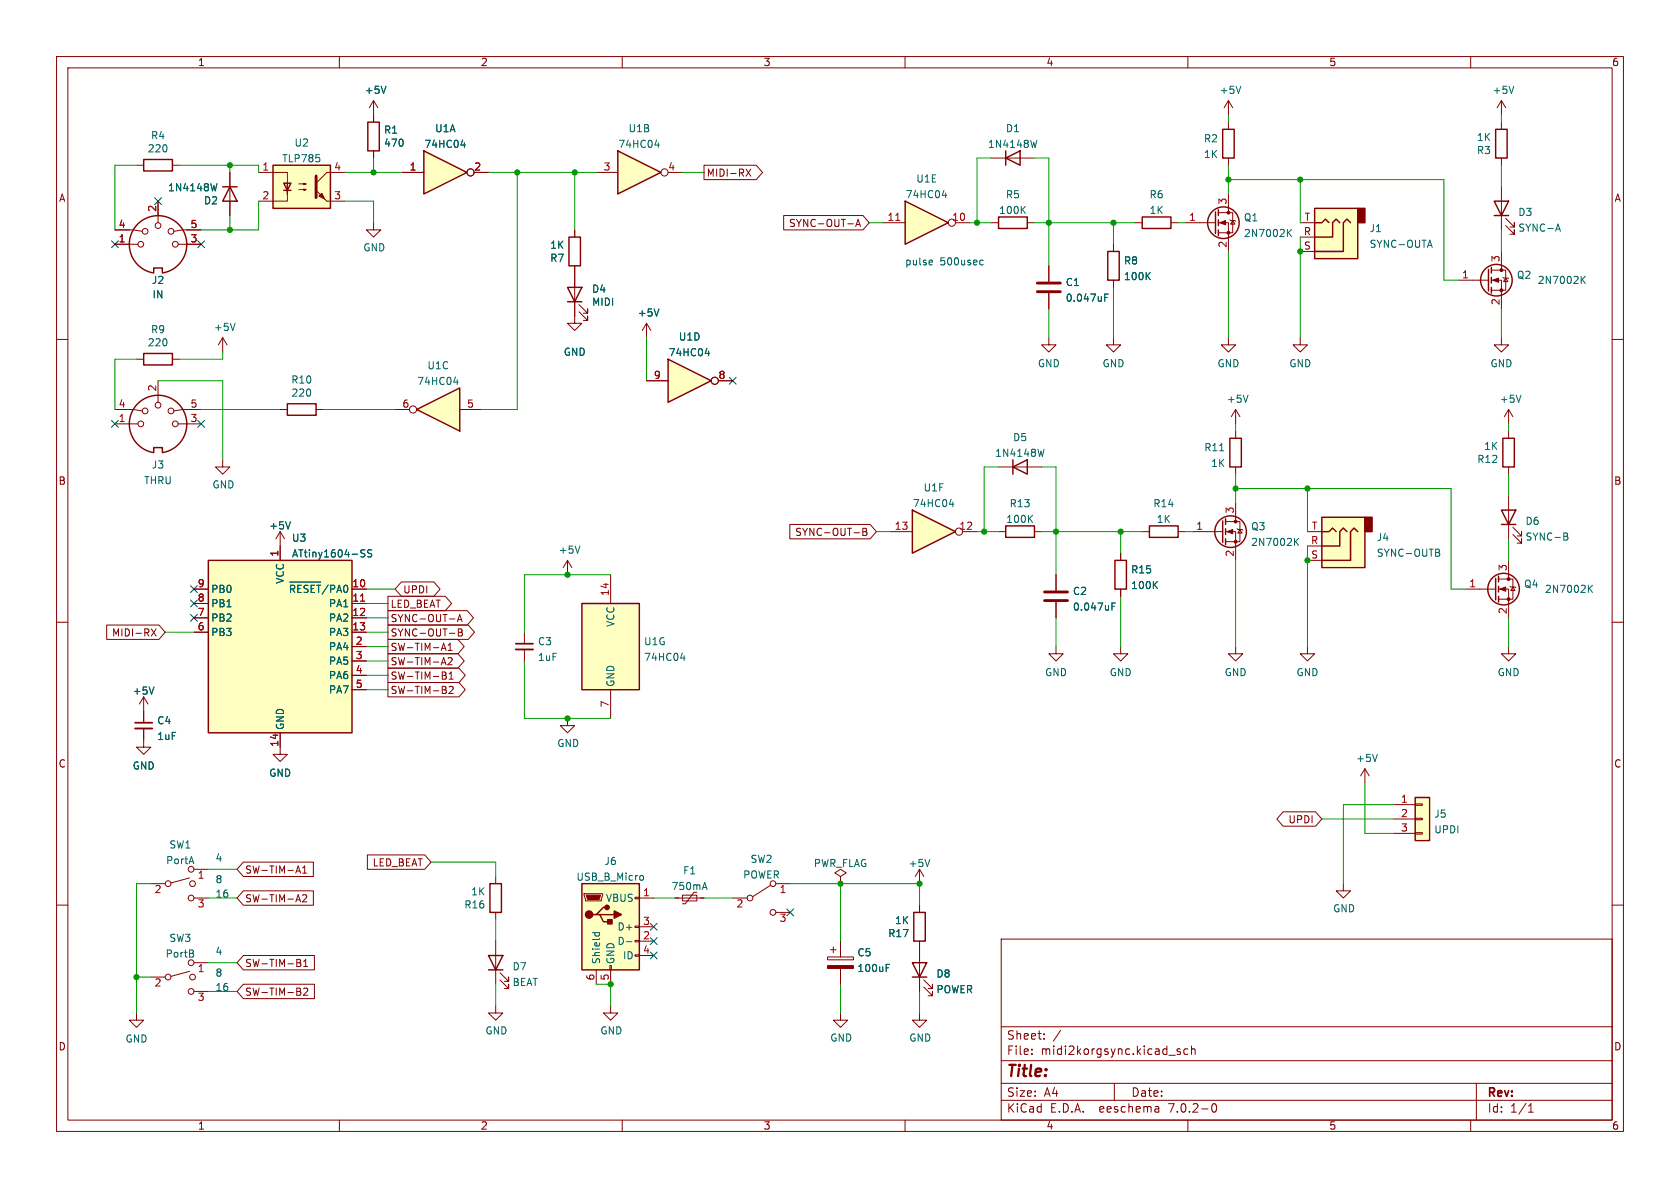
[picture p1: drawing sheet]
<svg xmlns="http://www.w3.org/2000/svg" width="297mm" height="210mm" viewBox="0 0 297 210" stroke-linecap="round" stroke-linejoin="round" font-family="sans-serif">
<g fill="none" stroke="#840000" stroke-width=".18">
<path d="M10 10h277v190h-277zM12 12h273v186h-273zM60 10v2M110 10v2M160 10v2M210 10v2M217.2 17.8v2.5M217.2 17.8l-.8 1.3M217.2 17.8l.7 1.3M260 10v2M265.4 17.8v2.5M265.4 17.8l-.7 1.3"/>
<path d="M265.4 17.8l.8 1.3M200.7 39.4h1.2M207 39.4h1.3M217.2 21.6v1.3M217.2 27.9v1.3M229.9 39.4h2.5M265.4 21.6v1.3M265.4 27.9v1.3M265.4 33v7.6M266.2 39.9l1.5 1.5v-.8v.8h-.7M266.2 38.6l1.5 1.5v-.7v.7h-.7M10 60h2"/>
<path d="M101.6 48.3v8.9h1.3l-1.3 1.2-1.3-1.2h1.3M102.4 55.1l1.5 1.5v-.7v.7h-.8M102.4 53.8l1.5 1.6v-.8v.8h-.8M185.4 59.7v1.3h1.3l-1.3 1.2-1.3-1.2h1.3M229.9 59.7v1.3h1.2l-1.2 1.2-1.3-1.2h1.3M229.9 41.9h2.5M229.9 44.5h2.5M257.8 49.5h5.3M263.7 49.5h1.7v5.1M263.7 47.8h2.5v3.5h-2.5M265.4 59.7v1.3h1.3l-1.3 1.2-1.2-1.2h1.2M265.4 44.5v3.3"/>
<path d="M265.7 49l.1 .1h.8l.1 .2M266.2 49.1l.4 .7h-.8zM285 60h2M266.7 72.4l-.8 1.3M266.7 72.4v2.5M266.7 76.2v1.3M266.7 72.4l.8 1.3M266.7 82.6v1.2M266.7 87.6v7.7M266.7 99.1v3.3M267.5 94.5l1.5 1.5v-.7v.7h-.8M267.5 93.2l1.5 1.5v-.7v.7h-.8"/>
<path d="M10 110h2M107.9 101.6v5.1M259.1 104.1h5.3M264.9 104.1h1.8v5.1M264.9 102.4h2.6v3.5h-2.6M266.7 114.3v1.3h1.3l-1.3 1.2-1.3-1.2h1.3M267 103.6l.1 .2h.7l.2 .1M267.5 103.8l.3 .6h-.7zM285 110h2M107.9 121.9v5.1M10 160h2M103.3 158h3.3v.2l-.3 1.1h-2.8z"/>
<path d="M112.3 158.6h.7v.3h-.7zM113 158.8h2.6M119.4 158.8h5.1M120.6 158.2h2.6v1.1h-2.6zM123.2 157.7h-.5l-1.5 2.1h-.6M129.5 158.8h2.6M136.3 156.5l-3.2 2M137.2 156.2h2.5M148.6 154.9l1-.6-1-.6-1 .6 1 .6v1.3M148.6 156.2h.1M162.6 153.7l-.8 1.2M162.6 153.7v2.5"/>
<path d="M162.6 153.7l.7 1.2M285 160h2M105.4 171.5v2.5M107.8 170.7h.3v.8h-.3zM107.9 177.8v1.3h1.3l-1.3 1.2-1.2-1.2h1.2M107.9 171.5v2.5M112.3 168.8h.7v.2h-.7zM112.3 166.2h.7v.3h-.7zM112.3 163.7h.7v.3h-.7zM113 166.4h2.6M113 163.8h2.6M113 168.9h2.6"/>
<path d="M137.2 161.3h2.5M162.6 160v1.3M162.6 166.4v1.2M177 166h108v32h-108zM60 198v2M110 198v2M160 198v2M177 194.5h108M177 191.5h108M177 187.5h108M177 181.5h108M182.4 186.3v.1"/>
<path d="M182.4 185.5v.1M184.6 183.6v.1M184.6 182.8v.1M197 191.5v3M204.6 195.6l.3 .2v.8M204.9 196.5l-.5 .1M204.9 196h-.5M208.6 185.5l-.3-.1-.2 .2v.2l.5 .2v.3h-.5M210 198v2M210 185.5l-.4-.1-.3 .3v.4l.1 .2h.6M210.6 185.5l.3-.1 .3 .1 .1 .9M210.6 184.9v1.5"/>
<path d="M214.4 195.2l.2-.1a.81 .81 0 0 1 .6 .6 .81 .81 0 0 1-.3 .8l-.2 .1a.81 .81 0 0 1-.3-1.4zM260 198v2M261 191.5v6.5M270.2 196.6h.9M270.2 195.5l.4-.4v1.5"/>
<circle cx="132.6" cy="158.8" r=".51"/>
<circle cx="136.7" cy="156.2" r=".51"/>
<circle cx="136.7" cy="161.3" r=".51"/>
</g>
<g fill="none" stroke="#840000" stroke-width=".25">
<path d="M201.9 38.4h5.1v2h-5.1zM216.2 22.9h2v5h-2zM232.4 36.8h7.6v8.9h-7.6zM232.4 39.4h1.3l.6-.7 .6 .7M236.9 39.4l-.7-.7-.6 .7v2.5h-3.2M238.8 39.4l-.7-.7-.6 .7v5.1h-5.1M264.2 35.6h2.5l-1.3 2.5zM264.2 38.1h2.5M264.4 22.9h2v5h-2zM100.3 50.8h2.6l-1.3 2.5zM100.3 53.3h2.6M263.1 47.6v3.8"/>
<path d="M263.7 47.2v1.1M263.7 49v1M263.7 50.8v1M265.7 77.5h2v5.1h-2zM265.4 90.2h2.6l-1.3 2.5zM265.4 92.7h2.6M102.9 106.7h10.1v15.2h-10.1zM264.4 102.2v3.8M264.9 101.9v1M264.9 103.6v1M264.9 105.4v1M102.9 156.2h10.1v15.3h-10.1z"/>
<path d="M105.4 161.7h.6l.7 1.2h1.2M106 161.7h2.6M107.3 160.4h-.6l-1.3 1.3h-.6M161.5 161.3h2.1v5.1h-2.1z"/>
<circle cx="264.5" cy="49.5" r="2.79"/>
<circle cx="265.8" cy="104.1" r="2.79"/>
</g>
<g fill="none" stroke="#006464" stroke-width=".18">
<path d="M219.4 15.2l-.5 1.3M267.6 15.2l-.4 1.3M275.4 39.6l.5 1.3M252.8 42.5l.4 1.2M275.1 40.5h.6M279.7 49.4l.6 .7M280.3 48.8l-.8 .8M268.9 69.9l-.4 1.2M276.5 94.2l.6 .1v.3l-.2 .2M276.5 94.8h.4M276.9 94.8l.3 .3-.1 .3-.6 .1M120.3 116.3h.8"/>
<path d="M120.9 115.9v.9M281 104l.5 .7M281.5 103.5l-.7 .7M113.3 154.8h.3l.2 .2-.1 .5-.4 .1M124.3 156.9h.6M124.6 156l.4 1.3M164.4 151.9l-.4 1.3M104.7 164.9h1.3M105.2 164.9v.3M105.9 164.9l.1 .3M110.7 166.5h1"/>
</g>
<g fill="#ffffc2" stroke="#ffffc2" stroke-width=".18">
<path d="M232.4 36.8h7.6v8.9h-7.6z"/>
<path d="M102.9 156.2h10.1v15.3h-10.1z"/>
<path d="M102.9 106.7h10.1v15.2h-10.1z"/>
</g>
<g fill="#840000" stroke="#840000" stroke-width=".25">
<path d="M240 36.8h1.3v2.6h-1.3z"/>
<path d="M108.6 161l1.3 .7-1.3 .6z"/>
<path d="M107.4 162.6h.8v.7h-.8z"/>
<circle cx="104.1" cy="161.7" r=".63"/>
<circle cx="107.3" cy="160.4" r=".38"/>
</g>
<g fill="#840000" stroke="#840000" stroke-width=".18">
<path d="M263.9 49.5l1-.4v.8z"/>
<path d="M265.2 104.1l1-.3v.7z"/>
<path d="M103.6 158.2h2.6l-.3 .8h-2z"/>
<circle cx="265.4" cy="51.3" r=".25"/>
<circle cx="265.4" cy="47.8" r=".25"/>
<circle cx="266.7" cy="105.9" r=".25"/>
<circle cx="266.7" cy="102.4" r=".25"/>
</g>
<path d="M161.3 90.2l7.6 3.8-7.6 3.8z" fill="#ffffc2"/>
<path d="M25.4 28.2h5.1v2h-5.1zM39.4 33h2.5M40.6 33l1.3 2.6h-2.5zM100.6 41.9h2v5.1h-2zM161.3 90.2l7.6 3.8-7.6 3.8zM179.1 82.6l2.5-1.3v2.5zM179.1 81.3v2.5M197.1 99.1h2v5h-2zM161.3 170.2h2.5l-1.2 2.5zM161.3 172.7h2.5" fill="none" stroke="#840000" stroke-width=".25"/>
<g fill="none" stroke="#840000" stroke-width=".18">
<path d="M24.1 29.2h1.3M30.5 29.2h1.2M40.6 30.5v7.6M101.6 40.6v1.3M101.6 47v1.3M185.4 47v2.8M185.4 51.8v2.8M157.5 94h3.8M170.2 94h2.5M176.5 82.6h7.6M198.1 97.8v1.3M198.1 104.1v1.3"/>
<path d="M146.3 169.2h4.6v.5h-4.6zM146.8 167.9h1M147.3 167.4v1M148.6 179.1v1.2h1.3l-1.3 1.3-1.3-1.3h1.3M148.6 166.4v2.8M148.6 171.2v2.8M162.6 179.1v1.2h1.2l-1.2 1.3-1.3-1.3h1.3M162.6 167.6v7.7M163.3 174.5l1.5 1.5v-.7v.7h-.7M163.3 173.2l1.5 1.6v-.8v.8h-.7"/>
<circle cx="169.5" cy="94" r=".63"/>
</g>
<path d="M38.4 32.5l-.3 1.2M195.3 52.6h.4M195.3 52h.6M184.6 79.4l-.3 1.3M167.9 89.1h.7M168.5 88.7v.9M156.7 170.5h.6" fill="none" stroke="#006464" stroke-width=".18"/>
<path d="M146.3 170.7h4.6v.5h-4.6z" fill="#840000" stroke="#840000" stroke-width=".18"/>
<path d="M183.4 51.6h4.1M183.4 50h4.1" fill="none" stroke="#840000" stroke-width=".51"/>
<path d="M118.1 63.5l7.6 3.8-7.6 3.8z" fill="#ffffc2"/>
<g fill="none" stroke="#840000" stroke-width=".25">
<path d="M48.3 29.2h10.1v7.6h-10.1zM50.2 32.4h1.2l-.6 1.3zM50.2 33.7h1.2M65 21.6h2.1v5.1h-2.1zM214.9 37.5v3.8M215.4 37.1v1M215.4 38.9v1M27.2 48.3a5.1 5.1 0 0 1-3.5-7.8 5.1 5.1 0 0 1 8.5 0 5.1 5.1 0 0 1-3.5 7.8M27.2 48.1v-.7h1.5v.7M215.4 40.6v1.1M118.1 63.5l7.6 3.8-7.6 3.8zM177.8 93h5.1v2h-5.1z"/>
<path d="M250.2 141h2.5v7.6h-2.5z"/>
<circle cx="216.3" cy="39.4" r="2.79"/>
</g>
<g fill="none" stroke="#840000" stroke-width=".18">
<path d="M66 17.8v3.8M66 17.8l-.7 1.3M66 17.8l.8 1.3M27.9 35.6v3.8M45.7 30.5h5.1v3.8v-1.9M50.8 33.7v1.9h-5.1M52.8 33.5h1.3l-.4 .2v-.3l.4 .1M52.8 32.5h1.3l-.4 .1v-.2l.4 .1M57.8 35.6h3.2M61 30.5h-3.2l-1.9 1.9M66 26.7v1.2M209.5 39.4h5.4"/>
<path d="M215.4 39.4h1.8v5.1M215.4 37.6h2.5v3.5h-2.5M217.2 34.3v3.3M217.4 38.9l.2 .1h.7l.1 .1M217.9 39l.4 .6h-.7zM20.3 40.6h3.3l1.5 .3M20.3 43.2h4.1M31.5 43.2h4.1M35.6 40.6h-3.3l-1.6 .3M114.3 57.2l-.8 1.2M114.3 57.2v2.5M114.3 57.2l.8 1.2"/>
<path d="M114.3 67.3h3.8M127 67.3h2.5M176.5 94h1.3M182.9 94h1.2M241.3 135.9l-.8 1.3M241.3 135.9v2.5M241.3 135.9l.8 1.3M246.4 142.2h3.8M246.4 144.8h3.8M246.4 147.3h3.8M250.2 147.2h1.3v.2h-1.3zM250.2 144.7h1.3v.2h-1.3z"/>
<path d="M250.2 142.1h1.3v.3h-1.3zM24.1 179.1v1.2h1.3l-1.3 1.3-1.2-1.3h1.2M26.7 172.7h2.5M33.5 171.7l-3.3 .9M34.3 170.2h2.5M34.3 175.3h2.5"/>
<circle cx="27.9" cy="39.9" r=".51"/>
<circle cx="24.9" cy="43.2" r=".51"/>
<circle cx="25.7" cy="40.9" r=".51"/>
<circle cx="30.2" cy="40.9" r=".51"/>
<circle cx="31" cy="43.2" r=".51"/>
<circle cx="126.4" cy="67.3" r=".63"/>
<circle cx="29.7" cy="172.7" r=".51"/>
<circle cx="33.8" cy="175.3" r=".51"/>
<circle cx="33.8" cy="170.2" r=".51"/>
<circle cx="34" cy="172.7" r=".51"/>
</g>
<path d="M68.2 15.2l-.4 1.3M116.5 54.6l-.4 1.3M227.8 41.1l.5 .7M228.3 40.6l-.7 .7M124.7 62.5h.8M125.3 62v.9M243.5 133.4l-.4 1.2M34.2 168.7v.4" fill="none" stroke="#006464" stroke-width=".18"/>
<g fill="#840000" stroke="#840000" stroke-width=".18">
<path d="M215.6 39.4l1.1-.4v.8z"/>
<path d="M55.9 33.7l1.9 1.9z"/>
<path d="M56.4 34.7l.5-.5 .5 1z"/>
<circle cx="217.2" cy="41.1" r=".25"/>
<circle cx="217.2" cy="37.6" r=".25"/>
</g>
<g fill="#ffffc2" stroke="#ffffc2" stroke-width=".18">
<path d="M48.3 29.2h10.1v7.6h-10.1z"/>
<path d="M250.2 141h2.5v7.6h-2.5z"/>
</g>
<path d="M55.9 31.1v3.8" fill="none" stroke="#840000" stroke-width=".51"/>
<path d="M160 35.6l7.6 3.8-7.6 3.8z" fill="#ffffc2"/>
<path d="M160 35.6l7.6 3.8-7.6 3.8z" fill="none" stroke="#840000" stroke-width=".25"/>
<g fill="none" stroke="#840000" stroke-width=".18">
<path d="M156.2 39.4h3.8M168.9 39.4h2.5"/>
<circle cx="168.3" cy="39.4" r=".63"/>
</g>
<path d="M158.4 39h.7" fill="none" stroke="#a90000" stroke-width=".18"/>
<path d="M166.6 34.5h.8M167.2 34.1v.9" fill="none" stroke="#006464" stroke-width=".18"/>
<path d="M109.2 26.7l7.6 3.8-7.6 3.8z" fill="#ffffc2"/>
<g fill="none" stroke="#840000" stroke-width=".25">
<path d="M109.2 26.7l7.6 3.8-7.6 3.8zM177.8 27.9l2.5-1.2v2.5zM177.8 26.7v2.5M203.2 93h5.1v2h-5.1zM216.2 92.1v3.8M216.7 91.7v1M216.7 93.5v1M216.7 95.3v1M233.7 91.4h7.6v8.9h-7.6zM233.7 94h1.2l.7-.7 .6 .7M238.1 94l-.6-.7-.6 .7v2.5h-3.2M240 94l-.6-.7-.6 .7v5.1h-5.1"/>
<circle cx="217.6" cy="94" r="2.79"/>
</g>
<g fill="none" stroke="#840000" stroke-width=".18">
<path d="M105.4 30.5h3.8M118.1 30.5h2.5M175.3 27.9h7.6M100.3 99.1l-.7 1.2M100.3 99.1v2.5M100.3 99.1l.8 1.2M201.9 94h1.3M208.3 94h1.2M210.8 94h5.4M216.7 94h1.7v5.1M216.7 92.2h2.5v3.6h-2.5M218.4 88.9v3.3"/>
<path d="M218.7 93.5l.1 .1h.8l.1 .1M219.2 93.6l.4 .6h-.8zM231.1 96.5h2.6M231.1 99.1h2.6M231.1 94h2.6M186.7 114.3v1.3h1.3l-1.3 1.2-1.3-1.2h1.3M186.7 101.6v2.8M186.7 106.4v2.8M198.1 114.3v1.3h1.3l-1.3 1.2-1.3-1.2h1.3M218.4 114.3v1.3h1.3l-1.3 1.2-1.2-1.2h1.2M231.1 114.3v1.3h1.3l-1.3 1.2-1.2-1.2h1.2"/>
<circle cx="117.5" cy="30.5" r=".63"/>
</g>
<path d="M115.8 25.6h.8M116.4 25.2v.9M183.3 24.8l-.3 1.3M102.5 96.5l-.4 1.3M229 95.7l.6 .7M229.6 95.2l-.7 .7M254.2 97.1l.3 .2-.3 .4 .3 .2v.3l-.2 .1M196.6 107.2h.4M196.6 106.6h.6" fill="none" stroke="#006464" stroke-width=".18"/>
<path d="M233.7 91.4h7.6v8.9h-7.6z" fill="#ffffc2" stroke="#ffffc2" stroke-width=".18"/>
<path d="M241.3 91.4h1.3v2.6h-1.3z" fill="#840000" stroke="#840000" stroke-width=".25"/>
<g fill="#840000" stroke="#840000" stroke-width=".18">
<path d="M216.9 94l1-.4v.8z"/>
<circle cx="218.4" cy="95.8" r=".25"/>
<circle cx="218.4" cy="92.2" r=".25"/>
</g>
<path d="M184.7 106.2h4M184.7 104.6h4" fill="none" stroke="#840000" stroke-width=".51"/>
<path d="M73.7 72.4l7.6-3.8v7.6z" fill="#ffffc2"/>
<path d="M176.5 38.4h5.1v2h-5.1zM73.7 72.4l7.6-3.8v7.6z" fill="none" stroke="#840000" stroke-width=".25"/>
<g fill="none" stroke="#840000" stroke-width=".18">
<path d="M175.3 39.4h1.2M181.6 39.4h1.3M69.8 72.4h2.6M81.3 72.4h3.8"/>
<circle cx="73" cy="72.4" r=".63"/>
</g>
<path d="M80.2 67.6h.8M80.8 67.1v.9" fill="none" stroke="#006464" stroke-width=".18"/>
<path d="M74.9 26.7l7.6 3.8-7.6 3.8z" fill="#ffffc2"/>
<path d="M74.9 26.7l7.6 3.8-7.6 3.8zM195.8 44.5h2.1v5h-2.1zM25.4 62.5h5.1v2h-5.1zM27.2 79.9v-.8h1.5v.8M50.8 71.4h5.1v2h-5.1zM217.4 77.5h2.1v5.1h-2.1zM27.2 80a5.1 5.1 0 0 1-3.5-7.8 5.1 5.1 0 0 1 8.5 0 5.1 5.1 0 0 1-3.5 7.8M36.8 99.1h25.4v30.4h-25.4zM86.6 156.2h2v5.1h-2zM86.4 168.9h2.5l-1.3 2.6zM86.4 171.5h2.5" fill="none" stroke="#840000" stroke-width=".25"/>
<g fill="none" stroke="#840000" stroke-width=".18">
<path d="M27.9 35.6v2.5M40.6 30.5v2.5M40.6 35.6v2.5M66 39.4v1.2h1.3l-1.3 1.3-1.2-1.3h1.2M66 20.3v1.3M66 26.7v1.2M71.1 30.5h3.8M83.8 30.5h2.6M124.5 29.2h9.2l1.1 1.3-1.1 1.3h-9.2zM131.9 29.9l.8 1.3M132.7 29.9l-.8 1.3M138.5 38.1h14.1l1.1 1.3-1.1 1.2h-14.1z"/>
<path d="M151.4 39.7h.6M20.3 43.2h2.6M20.3 40.6h2.6M33 43.2h2.6M33 40.6h2.6M39.4 59.7l-.8 1.3M39.4 59.7v2.5M39.4 59.7l.7 1.3M101.6 40.6v1.3M101.6 47v3.8M101.6 53.3v2.6M151.3 40l.4-1.2 .4 1.2"/>
<path d="M185.4 47v2.8M185.4 51.8v2.8M196.8 59.7v1.3h1.3l-1.3 1.2-1.2-1.2h1.2M196.8 43.2v1.3M196.8 49.5v1.3M217.2 59.7v1.3h1.2l-1.2 1.2-1.3-1.2h1.3M20.3 72.4h3.3l1.5 .2M20.3 74.9h4.1M24.1 63.5h1.3M27.9 67.3v3.8M30.5 63.5h1.2M31.5 74.9h4.1"/>
<path d="M35.6 72.4h-3.3l-1.6 .2M49.5 72.4h1.3M55.9 72.4h1.2M114.3 67.3h3.8M127 67.3h2.5M218.4 72.4v2.5M218.4 76.2v1.3M218.4 72.4l-.7 1.3M218.4 72.4l.8 1.3M39.4 81.3v1.3h1.2l-1.2 1.2-1.3-1.2h1.3M49.5 94v5.1M49.5 94l-.7 1.3"/>
<path d="M49.5 94l.8 1.3M139.6 92.7h14.2l1.1 1.3-1.1 1.3h-14.2zM152.5 93.4h.5l.2 .2-.2 .4 .2 .1 .1 .3-.3 .3h-.5zM152.5 94h.5M198.1 97.8v1.3M218.4 82.6v1.2M18.9 110.5h9.2l1.1 1.3-1.1 1.2h-9.2zM26.8 111.2l.8 1.2M27.6 111.2l-.8 1.2M34.3 104.1h2.5M34.3 106.7h2.5M34.3 109.2h2.5"/>
<path d="M34.3 111.8h2.5M62.2 104.1h2.6M62.2 106.7h2.6M62.2 109.2h2.6M62.2 111.8h2.6M62.2 114.3h2.6M62.2 116.8h2.6M62.2 119.4h2.6M68.6 107.9h14l1.1 1.3-1.1 1.3h-14zM68.6 113h12.4l1.1 1.3-1.1 1.3h-12.4zM68.6 118.1h12.5l1.2 1.3-1.2 1.3h-12.5zM68.6 105.4h10.1l1.1 1.3-1.1 1.3h-10.1z"/>
<path d="M68.6 110.5h14.2l1.1 1.3-1.1 1.2h-14.2zM68.6 115.6h12.4l1.1 1.2-1.1 1.3h-12.4zM71 102.9h5.7l1.1 1.2-1.1 1.3h-5.7l-1.2-1.3zM78.1 114.6h.6M78.2 119.4h.4M78.2 118.8l.6 .1 .1 .3-.3 .2M78.4 113.7l.5 1.3M78.4 116.2l.5 1.3M78.6 119.4l.3 .2v.3l-.7 .2M79.2 115h.7M79.2 114.1l.4-.4v1.3M79.2 116.4l.5-.2 .2 .4-.7 .9h.7"/>
<path d="M79.4 119.2l.4-.4v1.3M80.8 109.9l.5-1.3 .4 1.3M81 109.5h.6M81 111.8h.5M81 111.2h.5l.2 .2-.2 .4 .2 .1 .1 .3-.3 .2h-.5zM92.7 111.8v2M92.7 114.8v2M186.7 101.6v2.8M186.7 106.4v2.8M198.1 104.1v1.3M25.4 128.8v3.3h1.3l-1.3 1.3-1.3-1.3h1.3M25.4 123.2l-.8 1.3"/>
<path d="M25.4 123.2v4.6M25.4 123.2l.8 1.3M49.5 129.5v3.9h1.3l-1.3 1.2-1.2-1.2h1.2M62.2 121.9h2.6M68.6 120.6h12.5l1.2 1.3-1.2 1.3h-12.5zM78.8 122l.1 .2-.1 .3M78.8 121.4v.4M79.4 121.4l.5-.1 .2 .4-.8 .9h.8M79.4 120.1h.7M100.3 127v1.3h1.3l-1.3 1.2-1.2-1.2h1.2M26.7 156.2h2.5M33.5 155.2l-3.3 .9"/>
<path d="M34.3 153.7h2.5M34.3 158.8h2.5M43 157.5h12.4v2.5h-12.4l-1.1-1.2zM43 152.4h12.4v2.5h-12.4l-1.1-1.2zM52.4 154h.6M52.7 158.2l.4 1.2M52.7 153.1l.4 1.2M53.5 158.3l.5-.1 .2 .3-.8 .9h.8M53.5 154.3h.7M53.5 153.4l.4-.3v1.2M64.9 151.1h10.2l1.1 1.3-1.1 1.3h-10.2zM87.6 154.9v1.3"/>
<path d="M226.8 143.5h5.8l1.1 1.3-1.1 1.3h-5.8l-1.1-1.3zM237.5 156.2v1.3h1.3l-1.3 1.3-1.3-1.3h1.3M43 174h12.6v2.5h-12.6l-1.1-1.2zM43 168.9h12.6v2.6h-12.6l-1.1-1.3zM52.5 169.6l.6 .1v.3l-.2 .2M52.5 170.2h.4M52.9 170.2l.3 .2-.1 .3-.6 .2M53.1 175.3l.1 .2-.1 .4M53.1 174.8v.4M53.7 174.8l.5-.1 .2 .3-.8 .9h.8M53.7 170.9h.7M53.7 170l.3-.4v1.3"/>
<path d="M87.6 177.8v1.3h1.3l-1.3 1.2-1.2-1.2h1.2M87.6 161.3v1.3M87.6 166.4v7.6M88.4 173.2l1.5 1.6v-.8v.8h-.7M88.4 172l1.5 1.5v-.8v.8h-.7M148.6 166.4v2.8M148.6 171.2v2.8M162.6 160v1.3M162.6 166.4v3.8M162.6 172.7v2.6"/>
<circle cx="83.2" cy="30.5" r=".63"/>
<circle cx="24.9" cy="74.9" r=".51"/>
<circle cx="25.7" cy="72.6" r=".51"/>
<circle cx="27.9" cy="71.6" r=".51"/>
<circle cx="30.2" cy="72.6" r=".51"/>
<circle cx="31" cy="74.9" r=".51"/>
<circle cx="126.4" cy="67.3" r=".63"/>
<circle cx="29.7" cy="156.2" r=".51"/>
<circle cx="33.8" cy="158.8" r=".51"/>
<circle cx="33.8" cy="153.7" r=".51"/>
<circle cx="34" cy="156.2" r=".51"/>
</g>
<g fill="none" stroke="#006464" stroke-width=".18">
<path d="M68.2 15.2l-.4 1.3M38.4 32.5l-.3 1.2M81.5 25.6h.8M82.1 25.2v.9M41.6 57.2l-.5 1.2M116.5 54.6l-.4 1.3M195.3 52.6h.4M195.3 52h.6M124.7 62.5h.8M125.3 62v.9M220.6 69.9l-.4 1.2M51.3 92.2l-.4 1.3"/>
<path d="M63.9 97.7l.5 .2 .1 .2-.1 .3-.4 .1M63.9 97.2h.6M65.7 97.2h-.5l-.2 .1v.4l.6 .2 .1 .3-.2 .3-.5-.1M51.2 102.9h5.5M52.1 103.7l-.2-.2h-.5v1.2M53.3 103.5h-.6v1.2M54.5 103.5h-.5l-.3 .2M55.6 103.5h-.6v1.2M56 103.5h.7M56.3 103.5v1.2M58 103.4l-1.1 1.6M59.2 103.7l-.3-.2h-.4v1.2"/>
<path d="M59.5 104.7l.5-1.2 .4 1.2M60.8 103.7l.3-.2 .3 .2M196.6 107.2h.4M196.6 106.6h.6M27.2 121.4l-.4 1.3M156.7 170.5h.6"/>
</g>
<path d="M91.2 114.8h3M23.9 128.8h3" fill="none" stroke="#840000" stroke-width=".33"/>
<path d="M91.2 113.8h3M23.9 127.8h3" fill="none" stroke="#840000" stroke-width=".3"/>
<path d="M36.8 99.1h25.4v30.4h-25.4z" fill="#ffffc2" stroke="#ffffc2" stroke-width=".18"/>
<path d="M63.7 106.3h.8" fill="none" stroke="#a90000" stroke-width=".18"/>
<path d="M164.7 46l.2 .3-.6 .1M164.8 46.8h-.1M173.4 46h.4M173.8 46.8h-.4" fill="none" stroke="#0000c2" stroke-width=".18"/>
<g fill="none" stroke="#009600" stroke-width=".18">
<path d="M24.1 29.2h-3.8v11.4M31.7 29.2h14v1.3M40.6 29.2v1.3M40.6 38.1v2.5M45.7 35.6v5h-10.1M61 30.5h10.1M61 35.6h5v3.8M66 27.9v2.6M86.4 30.5h19M91.4 30.5v41.9h-6.3M101.6 30.5v10.1M120.6 30.5h3.9"/>
<path d="M153.7 39.4h2.5M171.4 39.4h3.9M175.3 27.9h-2.6v11.5M182.9 39.4h17.8M182.9 27.9h2.5v19.1M196.8 39.4v3.8M208.3 39.4h1.2M217.2 20.3v1.3M217.2 29.2v5.1M217.2 31.8h38.1v17.7h2.5M229.9 31.8v7.6M265.4 20.3v1.3"/>
<path d="M265.4 29.2v3.8M114.3 59.7v7.6M185.4 54.6v5.1M196.8 50.8v8.9M217.2 44.5v15.2M229.9 41.9v17.8M265.4 40.6v3.9M265.4 54.6v5.1M24.1 63.5h-3.8v8.9M27.9 67.3h11.5v14M35.6 72.4h13.9M39.4 62.2v1.3h-7.7"/>
<path d="M57.1 72.4h12.7M218.4 74.9v1.3M266.7 74.9v1.3M154.9 94h2.6M172.7 94h3.8M176.5 82.6h-2.5v11.4M184.1 82.6h2.6v19M184.1 94h17.8M198.1 94v3.8M209.5 94h1.3M218.4 86.4h38.1v17.7h2.6M218.4 83.8v5.1"/>
<path d="M218.4 99.1v15.2M231.1 86.4v7.6M231.1 96.5v17.8M266.7 83.8v3.8M266.7 95.3v3.8M29.2 111.8h5.1M64.8 106.7h3.8M64.8 104.1h5M64.8 114.3h3.8M64.8 111.8h3.8M64.8 109.2h3.8M64.8 116.8h3.8"/>
<path d="M64.8 119.4h3.8M92.7 116.8v10.2h15.2M107.9 101.6h-15.2v10.2M186.7 109.2v5.1M198.1 105.4v8.9M266.7 109.2v5.1M64.8 121.9h3.8M241.3 138.4v8.9h5.1M26.7 156.2h-2.6v22.9M36.8 158.8h5.1M36.8 153.7h5.1M76.2 152.4h11.4v2.5"/>
<path d="M115.6 158.8h3.8M124.5 158.8h5M139.7 156.2h22.9v3.8M148.6 156.2v10.2M233.7 144.8h12.7M246.4 142.2h-8.9v14M24.1 172.7h2.6M36.8 175.3h5.1M36.8 170.2h5.1M87.6 162.6v3.8M87.6 174v3.8M105.4 174h2.5v3.8"/>
<path d="M148.6 174v5.1M162.6 175.3v3.8"/>
</g>
<g fill="none" stroke="#000084" stroke-width=".18">
<path d="M27.3 35l1.2 1.2M28.5 35l-1.2 1.2M19.7 42.6l1.2 1.2M20.9 42.6l-1.2 1.2M35 42.6l1.2 1.2M36.2 42.6l-1.2 1.2M19.7 74.3l1.2 1.2M20.9 74.3l-1.2 1.2M35 74.3l1.2 1.2M36.2 74.3l-1.2 1.2M128.9 66.7l1.2 1.2M130.1 66.7l-1.2 1.2"/>
<path d="M33.7 103.5l1.2 1.2M33.7 108.6l1.2 1.2M33.7 106.1l1.2 1.2M34.9 103.5l-1.2 1.2M34.9 108.6l-1.2 1.2M34.9 106.1l-1.2 1.2M115 163.2l1.2 1.2M115 168.3l1.2 1.2M115 165.8l1.2 1.2M116.2 163.2l-1.2 1.2M116.2 168.3l-1.2 1.2M116.2 165.8l-1.2 1.2"/>
<path d="M139.1 160.7l1.2 1.2M140.3 160.7l-1.2 1.2"/>
</g>
<g fill="#009600" stroke="#009600" stroke-width=".18">
<circle cx="162.6" cy="156.2" r=".46"/>
<circle cx="148.6" cy="156.2" r=".46"/>
<circle cx="107.9" cy="174" r=".46"/>
<circle cx="174" cy="94" r=".46"/>
<circle cx="198.1" cy="94" r=".46"/>
<circle cx="186.7" cy="94" r=".46"/>
<circle cx="185.4" cy="39.4" r=".46"/>
<circle cx="172.7" cy="39.4" r=".46"/>
<circle cx="217.2" cy="31.8" r=".46"/>
<circle cx="229.9" cy="31.8" r=".46"/>
<circle cx="229.9" cy="44.5" r=".46"/>
<circle cx="196.8" cy="39.4" r=".46"/>
<circle cx="101.6" cy="30.5" r=".46"/>
<circle cx="91.4" cy="30.5" r=".46"/>
<circle cx="100.3" cy="101.6" r=".46"/>
<circle cx="66" cy="30.5" r=".46"/>
<circle cx="100.3" cy="127" r=".46"/>
<circle cx="24.1" cy="172.7" r=".46"/>
<circle cx="40.6" cy="29.2" r=".46"/>
<circle cx="40.6" cy="40.6" r=".46"/>
<circle cx="218.4" cy="86.4" r=".46"/>
<circle cx="231.1" cy="86.4" r=".46"/>
<circle cx="231.1" cy="99.1" r=".46"/>
</g>
<text font-size="2.8" fill="#840000" x="178" y="190.8">Title:</text>
<g font-size="2.1" fill="#840000">
<text x="178" y="183.9">Sheet:</text>
<text x="186.2" y="183.9">/</text>
<text x="178" y="186.6">File:</text>
<text x="184" y="186.6">midi2korgsync.kicad_sch</text>
<text x="178" y="196.8">KiCad</text>
<text x="178" y="194">Size:</text>
<text x="184.6" y="194">A4</text>
<text x="185.7" y="196.8">E.D.A.</text>
<text x="194.4" y="196.8">eeschema</text>
<text x="200" y="194">Date:</text>
<text x="206.7" y="196.8">7.0.2-0</text>
<text x="263" y="194.2">Rev:</text>
<text x="263" y="196.8">Id:</text>
<text x="267" y="196.8">1/1</text>
</g>
<g font-size="1.8" fill="#840000">
<text x="35" y="11.8">1</text>
<text x="85" y="11.8">2</text>
<text x="135" y="11.8">3</text>
<text x="185" y="11.8">4</text>
<text x="235" y="11.8">5</text>
<text x="285" y="11.8">6</text>
<text x="10.4" y="35.8">A</text>
<text x="124.9" y="31.4">MIDI-RX</text>
<text x="285.4" y="35.8">A</text>
<text x="139.4" y="40.3">SYNC-OUT-A</text>
<text x="10.3" y="85.8">B</text>
<text x="285.3" y="85.8">B</text>
<text x="140.4" y="94.9">SYNC-OUT-B</text>
<text x="69.1" y="107.6">LED_BEAT</text>
<text x="71.3" y="105.1">UPDI</text>
<text x="19.7" y="112.7">MIDI-RX</text>
<text x="69.1" y="110.1">SYNC-OUT-A</text>
<text x="69.1" y="112.7">SYNC-OUT-B</text>
<text x="69.1" y="115.2">SW-TIM-A1</text>
<text x="69.1" y="117.8">SW-TIM-A2</text>
<text x="69.1" y="122.8">SW-TIM-B2</text>
<text x="69.1" y="120.3">SW-TIM-B1</text>
<text x="10.3" y="135.8">C</text>
<text x="285.3" y="135.8">C</text>
<text x="227.6" y="145.7">UPDI</text>
<text x="43.3" y="154.6">SW-TIM-A1</text>
<text x="65.8" y="153.3">LED_BEAT</text>
<text x="43.3" y="159.7">SW-TIM-A2</text>
<text x="43.3" y="171.1">SW-TIM-B1</text>
<text x="43.3" y="176.2">SW-TIM-B2</text>
<text x="10.3" y="185.8">D</text>
<text x="285.3" y="185.8">D</text>
<text x="35" y="199.8">1</text>
<text x="85" y="199.8">2</text>
<text x="135" y="199.8">3</text>
<text x="185" y="199.8">4</text>
<text x="235" y="199.8">5</text>
<text x="285" y="199.8">6</text>
</g>
<g font-size="1.8" fill="#006464">
<text x="64.4" y="16.8">+5V</text>
<text x="215.6" y="16.8">+5V</text>
<text x="263.8" y="16.8">+5V</text>
<text x="67.8" y="23.8">R1</text>
<text x="76.9" y="23.5">U1A</text>
<text x="111.1" y="23.5">U1B</text>
<text x="177.8" y="23.5">D1</text>
<text x="26.1" y="27.1">220</text>
<text x="26.6" y="24.8">R4</text>
<text x="49.8" y="28.8">TLP785</text>
<text x="52" y="26.1">U2</text>
<text x="67.8" y="26.1">470</text>
<text x="75" y="26.3">74HC04</text>
<text x="109.2" y="26.3">74HC04</text>
<text x="174.6" y="26.3">1N4148W</text>
<text x="212.8" y="25.3">R2</text>
<text x="212.8" y="28.1">1K</text>
<text x="261" y="27.4">R3</text>
<text x="261" y="25.1">1K</text>
<text x="29.6" y="34">1N4148W</text>
<text x="160" y="35.2">74HC04</text>
<text x="161.9" y="32.4">U1E</text>
<text x="177.8" y="35.2">R5</text>
<text x="203.2" y="35.2">R6</text>
<text x="36" y="36.3">D2</text>
<text x="176.6" y="38">100K</text>
<text x="203.2" y="38">1K</text>
<text x="219.8" y="39.3">Q1</text>
<text x="242.1" y="41.2">J1</text>
<text x="268.4" y="38.3">D3</text>
<text x="268.4" y="41.1">SYNC-A</text>
<text x="64.2" y="44.6">GND</text>
<text x="97.2" y="46.4">R7</text>
<text x="97.2" y="44.1">1K</text>
<text x="198.6" y="46.9">R8</text>
<text x="219.8" y="42.1">2N7002K</text>
<text x="242.1" y="44">SYNC-OUTA</text>
<text x="26.8" y="50.4">J2</text>
<text x="26.9" y="52.9">IN</text>
<text x="104.6" y="51.9">D4</text>
<text x="188.3" y="50.7">C1</text>
<text x="188.3" y="53.5">0.047uF</text>
<text x="198.6" y="49.7">100K</text>
<text x="268.1" y="49.4">Q2</text>
<text x="271.8" y="50.4">2N7002K</text>
<text x="26.6" y="59.1">R9</text>
<text x="37.8" y="58.7">+5V</text>
<text x="104.6" y="54.2">MIDI</text>
<text x="112.7" y="56.1">+5V</text>
<text x="26.1" y="61.4">220</text>
<text x="75.5" y="65.4">U1C</text>
<text x="99.6" y="63.1">GND</text>
<text x="118.1" y="63.1">74HC04</text>
<text x="120" y="60.4">U1D</text>
<text x="183.4" y="65.1">GND</text>
<text x="194.9" y="65.1">GND</text>
<text x="215.2" y="65.1">GND</text>
<text x="227.9" y="65.1">GND</text>
<text x="263.4" y="65.1">GND</text>
<text x="51.4" y="68">R10</text>
<text x="51.5" y="70.3">220</text>
<text x="73.7" y="68.2">74HC04</text>
<text x="216.8" y="71.4">+5V</text>
<text x="265.1" y="71.4">+5V</text>
<text x="26.8" y="83">J3</text>
<text x="175.9" y="80.9">1N4148W</text>
<text x="179" y="78.1">D5</text>
<text x="212.8" y="79.9">R11</text>
<text x="214" y="82.7">1K</text>
<text x="261.1" y="82">R12</text>
<text x="262.3" y="79.7">1K</text>
<text x="25.4" y="85.8">THRU</text>
<text x="37.5" y="86.5">GND</text>
<text x="161.3" y="89.8">74HC04</text>
<text x="163.2" y="87">U1F</text>
<text x="178.4" y="89.8">R13</text>
<text x="203.8" y="89.8">R14</text>
<text x="47.5" y="93.7">+5V</text>
<text x="51.6" y="95.9">U3</text>
<text x="177.8" y="92.6">100K</text>
<text x="204.4" y="92.6">1K</text>
<text x="221.1" y="93.9">Q3</text>
<text x="243.3" y="95.8">J4</text>
<text x="269.6" y="92.9">D6</text>
<text x="269.6" y="95.7">SYNC-B</text>
<text x="51.6" y="98.7">ATtiny1604-SS</text>
<text x="98.7" y="98">+5V</text>
<text x="199.9" y="101.5">R15</text>
<text x="221.1" y="96.7">2N7002K</text>
<text x="243.3" y="98.6">SYNC-OUTB</text>
<text x="37.3" y="107.5">PB1</text>
<text x="37.3" y="105">PB0</text>
<text x="50.4" y="103.3" transform="rotate(-90 50.4 103.3)">VCC</text>
<text x="51" y="105.6">~{RESET}/PA0</text>
<text x="58" y="107.5">PA1</text>
<text x="189.6" y="105.3">C2</text>
<text x="199.9" y="104.3">100K</text>
<text x="269.4" y="104.1">Q4</text>
<text x="273.1" y="105">2N7002K</text>
<text x="37.3" y="112.6">PB3</text>
<text x="37.3" y="110">PB2</text>
<text x="58" y="110">PA2</text>
<text x="58" y="112.6">PA3</text>
<text x="108.8" y="110.9" transform="rotate(-90 108.8 110.9)">VCC</text>
<text x="189.6" y="108.1">0.047uF</text>
<text x="58" y="115.1">PA4</text>
<text x="58" y="117.7">PA5</text>
<text x="95" y="114.2">C3</text>
<text x="95" y="117">1uF</text>
<text x="113.8" y="114.2">U1G</text>
<text x="113.8" y="117">74HC04</text>
<text x="184.7" y="119.7">GND</text>
<text x="196.1" y="119.7">GND</text>
<text x="216.4" y="119.7">GND</text>
<text x="229.1" y="119.7">GND</text>
<text x="264.7" y="119.7">GND</text>
<text x="23.4" y="123">+5V</text>
<text x="58" y="120.2">PA6</text>
<text x="58" y="122.7">PA7</text>
<text x="108.8" y="121.4" transform="rotate(-90 108.8 121.4)">GND</text>
<text x="27.7" y="128.2">C4</text>
<text x="27.7" y="131">1uF</text>
<text x="50.4" y="129" transform="rotate(-90 50.4 129)">GND</text>
<text x="23.4" y="136.2">GND</text>
<text x="47.5" y="137.5">GND</text>
<text x="98.5" y="132.2">GND</text>
<text x="239.7" y="134.9">+5V</text>
<text x="253.5" y="144.7">J5</text>
<text x="253.5" y="147.5">UPDI</text>
<text x="29.3" y="152.9">PortA</text>
<text x="29.9" y="150.1">SW1</text>
<text x="101.8" y="155.8">USB_B_Micro</text>
<text x="106.8" y="153.1">J6</text>
<text x="120.7" y="154.7">F1</text>
<text x="131.3" y="155.5">POWER</text>
<text x="132.6" y="152.7">SW2</text>
<text x="143.8" y="153.4">PWR_FLAG</text>
<text x="160.6" y="153.4">+5V</text>
<text x="82" y="160.7">R16</text>
<text x="83.2" y="158.4">1K</text>
<text x="107" y="159.6">VBUS</text>
<text x="118.7" y="157.5">750mA</text>
<text x="235.6" y="161.4">GND</text>
<text x="29.9" y="166.7">SW3</text>
<text x="109" y="167.2">D-</text>
<text x="109" y="164.7">D+</text>
<text x="157" y="165.8">R17</text>
<text x="158.2" y="163.5">1K</text>
<text x="29.2" y="169.4">PortB</text>
<text x="90.6" y="171.7">D7</text>
<text x="106.2" y="170.4" transform="rotate(-90 106.2 170.4)">Shield</text>
<text x="108.8" y="170.4" transform="rotate(-90 108.8 170.4)">GND</text>
<text x="110" y="169.7">ID</text>
<text x="151.5" y="169.2">C5</text>
<text x="151.5" y="172">100uF</text>
<text x="165.5" y="173">D8</text>
<text x="90.6" y="174.5">BEAT</text>
<text x="165.5" y="175.7">POWER</text>
<text x="22.1" y="184.5">GND</text>
<text x="85.8" y="183">GND</text>
<text x="106.1" y="183">GND</text>
<text x="146.7" y="184.3">GND</text>
<text x="160.7" y="184.3">GND</text>
</g>
<g font-size="1.8" fill="#a90000">
<text x="46.3" y="30.2">1</text>
<text x="46.3" y="35.3">2</text>
<text x="59" y="35.3">3</text>
<text x="59" y="30.2">4</text>
<text x="72.4" y="30.2">1</text>
<text x="83.8" y="30.2">2</text>
<text x="106.6" y="30.2">3</text>
<text x="118.1" y="30.2">4</text>
<text x="20.9" y="40.4">4</text>
<text x="27.7" y="37.5" transform="rotate(-90 27.7 37.5)">2</text>
<text x="33.6" y="40.4">5</text>
<text x="156.8" y="39.1">11</text>
<text x="168.3" y="39.1">10</text>
<text x="210.2" y="39.1">1</text>
<text x="216.9" y="36.2" transform="rotate(-90 216.9 36.2)">3</text>
<text x="230.4" y="41.7">R</text>
<text x="230.6" y="39.1">T</text>
<text x="20.9" y="42.9">1</text>
<text x="33.6" y="42.9">3</text>
<text x="216.9" y="43.8" transform="rotate(-90 216.9 43.8)">2</text>
<text x="230.5" y="44.2">S</text>
<text x="265.2" y="46.4" transform="rotate(-90 265.2 46.4)">3</text>
<text x="258.4" y="49.3">1</text>
<text x="265.2" y="54" transform="rotate(-90 265.2 54)">2</text>
<text x="27.7" y="69.2" transform="rotate(-90 27.7 69.2)">2</text>
<text x="115.5" y="67.1">9</text>
<text x="127" y="67.1">8</text>
<text x="20.9" y="74.7">1</text>
<text x="20.9" y="72.1">4</text>
<text x="33.6" y="74.7">3</text>
<text x="33.6" y="72.1">5</text>
<text x="71.1" y="72.1">6</text>
<text x="82.5" y="72.1">5</text>
<text x="158.1" y="93.7">13</text>
<text x="169.5" y="93.7">12</text>
<text x="211.4" y="93.7">1</text>
<text x="218.2" y="90.8" transform="rotate(-90 218.2 90.8)">3</text>
<text x="231.9" y="93.7">T</text>
<text x="49.3" y="98.5" transform="rotate(-90 49.3 98.5)">1</text>
<text x="218.2" y="98.5" transform="rotate(-90 218.2 98.5)">2</text>
<text x="231.7" y="96.3">R</text>
<text x="231.7" y="98.8">S</text>
<text x="266.4" y="101" transform="rotate(-90 266.4 101)">3</text>
<text x="34.9" y="106.4">8</text>
<text x="34.9" y="103.9">9</text>
<text x="62.2" y="103.9">10</text>
<text x="62.2" y="106.4">11</text>
<text x="107.7" y="105.4" transform="rotate(-90 107.7 105.4)">14</text>
<text x="259.7" y="103.9">1</text>
<text x="34.9" y="111.5">6</text>
<text x="34.9" y="109">7</text>
<text x="62.2" y="109">12</text>
<text x="62.2" y="111.5">13</text>
<text x="266.4" y="108.6" transform="rotate(-90 266.4 108.6)">2</text>
<text x="62.8" y="114">2</text>
<text x="62.8" y="116.6">3</text>
<text x="62.8" y="119.1">4</text>
<text x="62.8" y="121.7">5</text>
<text x="107.7" y="125.1" transform="rotate(-90 107.7 125.1)">7</text>
<text x="49.3" y="132.1" transform="rotate(-90 49.3 132.1)">14</text>
<text x="247.6" y="142">1</text>
<text x="247.6" y="144.5">2</text>
<text x="247.6" y="147.1">3</text>
<text x="34.9" y="155.6">1</text>
<text x="27.3" y="158.1">2</text>
<text x="34.9" y="160.7">3</text>
<text x="113.6" y="158.5">1</text>
<text x="130.1" y="160.7">2</text>
<text x="137.8" y="158.1">1</text>
<text x="113.6" y="166.1">2</text>
<text x="113.6" y="163.6">3</text>
<text x="137.8" y="163.2">3</text>
<text x="34.9" y="172.1">1</text>
<text x="105.2" y="173.4" transform="rotate(-90 105.2 173.4)">6</text>
<text x="107.7" y="173.4" transform="rotate(-90 107.7 173.4)">5</text>
<text x="113.6" y="168.7">4</text>
<text x="27.3" y="174.6">2</text>
<text x="34.9" y="177.2">3</text>
</g>
<g font-size="1.8" fill="#0000c2">
<text x="160" y="47">pulse</text>
<text x="166.2" y="47">500usec</text>
<text x="38.1" y="152.4">4</text>
<text x="38.1" y="158.8">16</text>
<text x="38.1" y="156.2">8</text>
<text x="38.1" y="172.7">8</text>
<text x="38.1" y="168.9">4</text>
<text x="38.1" y="175.3">16</text>
</g>
</svg>
